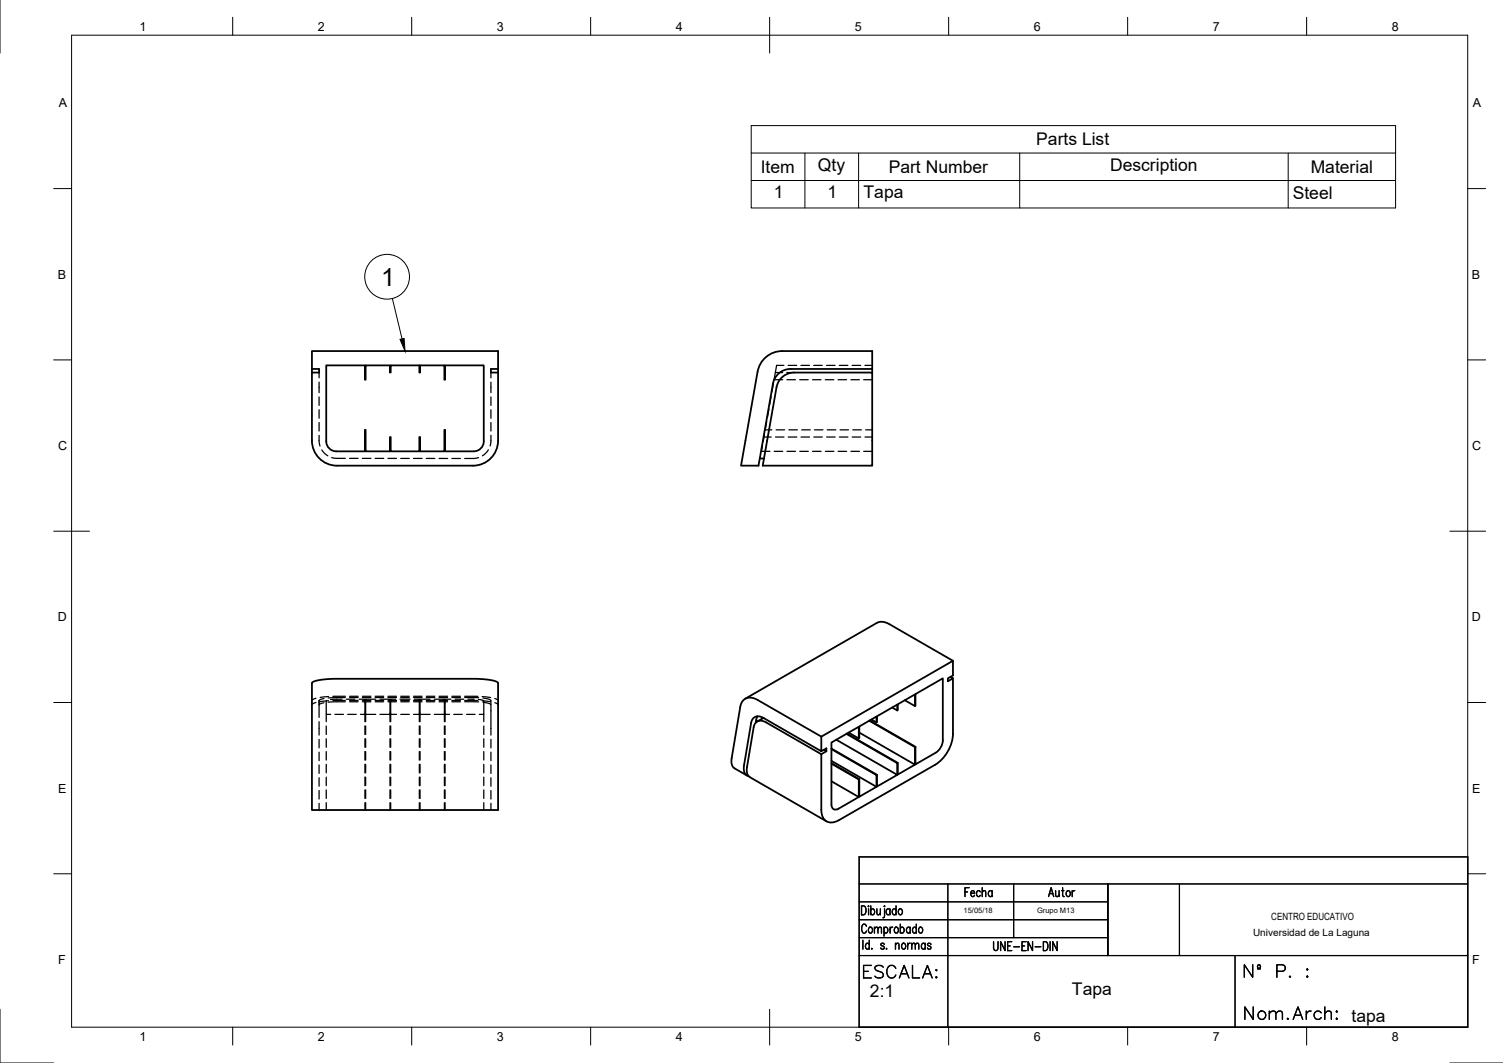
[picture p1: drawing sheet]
<svg xmlns="http://www.w3.org/2000/svg" width="420mm" height="297mm" viewBox="0 0 420 297" stroke-linecap="round" stroke-linejoin="round" font-family="sans-serif">
<!-- layer: Visible -->
<g fill="none" stroke="#000" stroke-width=".5">
<path d="M87.2 103.1v-5h52v6M87.2 103.1v1M87.2 104.1v19a7 7 0 0 0 7 7h38a7 7 0 0 0 7-7v-19M87.2 103.1h2v1h-2M91.2 102.1h10.8v4h.2v-4h6.8v2h.2v-2h8v2h.2v-2h6.8v4h.2v-4h10.8v21.2a2.8 2.8 0 0 1-2.8 2.8h-8v-6h-.2v6h-6.8v-4h-.2v4h-8v-4h-.2v4h-6.8v-6h-.2v6h-8a2.8 2.8 0 0 1-2.8-2.8zM139.2 103.1h-2v1h2M213.5 100.4a7 7 0 0 1 5.2-2.3h25.1v5h-22.8a5 5 0 0 0-4.9 4.1l-4.1 22.9h-4.8l4.6-26.2a7 7 0 0 1 1.7-3.5zM218.5 105.5a5 5 0 0 1 3.5-1.4h21.8v26h-30.6l3.9-21.9a5 5 0 0 1 1.4-2.7zM243.8 103.1v1M212.4 128.1h1.2M87.3 190.7l.8-.4 1.5-.3 4.4-.3h39.1l3.8 .3 2.1 .6 .2 .3v35.4h-52zM250.8 198.5v-1.6l-5.6 3.2-.2 1.8-1.4-.9"/>
<path d="M252.9 195.7l2.9 1.6 .1-3.3 7.7-4.4v17.3l-.2 1.1-.6 1.1-.8 .9-6.1 3.6v-4.9M255.8 197.3v-3.3l-4.8 2.8-.2 1.7-1.4-.8M265.7 189.1l.7 .5-1.4 .8v-.8l1.4-.9v-4.1l-17.8-10.2-1.3-.5a2.88 2.88 0 0 0-2.2 .2l-36.8 21.2M266.4 189.6v15.5a10.9 10.9 0 0 1-5 8.6l-26.9 15.5a3 3 0 0 1-3.5 .3 3 3 0 0 1-1.4-3.2v-15.5l-15.4-8.9a2.1 2.1 0 0 0-3.5 1.3l-1.9 11.1v1.4a1.93 1.93 0 0 0 .9 1.5l21.4 12.3M266.4 184.6l-36.8 21.2-17.8-10.2a2.94 2.94 0 0 0-3-.5 2.94 2.94 0 0 0-1.9 2.4l-2.4 14.4v1.3a1.94 1.94 0 0 0 .9 1.5l3.4 2M211.8 200.2l-.5 1.7M213.5 200.6l16.1 9.3v-4.1M213.5 200.6a2.1 2.1 0 0 0-3.5 1.4l-2.1 12.9a1.89 1.89 0 0 0 1.4 2M213.5 200.6l-1.8 1M230.3 209.5l.7 .4v-.8l-1.4 .8M231 209.9l-1.4 .9M232.4 218.3l7.7 4.4-5.7 3.3"/>
<path d="M232.4 213.4l7.7 4.4v4.9M232.4 213.2l7.8 4.5-.1 .1M232.4 212.6l12.6 7.3-4.8 2.7v-4.9M232.4 209.3l12.6 7.3v3.3M232.4 209.2l12.8 7.3-.2 .1M233.8 206.7l17 9.8-5.6 3.3v-3.3M236.6 205.1l14.2 8.2v3.2M236.8 205l14.2 8.2-.2 .1M240.1 206.4v-3.3l-7.7 4.4v17.3a1.21 1.21 0 0 0 .6 1.3 1.21 1.21 0 0 0 1.4-.1M240.2 204.7l15.6 9-4.8 2.7v-3.2M243 201.4l12.8 7.4v4.9M243.1 201.3l12.8 7.4-.1 .1"/>
<path d="M245 201.9v-1.7l-4.8 2.8-.1 3.4-2.9-1.7"/>
</g>
<!-- layer: Hidden -->
<g fill="none" stroke="#000" stroke-width=".35">
<path d="M89.2 106.8v2.9M89.2 104.1v1.5M89.2 110.9v2.4M89.2 114.5v2.4M89.2 118.1v2.3M137.2 110.9v2.4M137.2 114.5v2.4M137.2 118.1v2.3M137.2 104.1v1.5M137.2 106.8v2.9M214.3 117.8l-.4 2.4 1.9-.1M214.9 114.3l-.4 2.3"/>
<path d="M215.6 110.8l-.4 2.3M216.2 107.3l-.4 2.3M216.7 104.1h2.1M219.1 102.1h-2l-.7 4h2.4M220 104.1h2M220 106.1h2.4M220.3 102.1h2.4M223.6 106.1h2.3M223.9 102.1h2.4M227.1 106.1h2.4M227.5 102.1h2.4M230.7 106.1h2.4"/>
<path d="M231.1 102.1h2.3M234.3 106.1h2.4M234.6 102.1h2.4M237.9 106.1h2.3M238.2 102.1h2.4M241.4 106.1h2.4M241.8 102.1h2M89.2 121.6l.3 3M90 125.7l.8 1 .8 .7M92.7 127.9l1.3 .2h2.5M97.7 128.1h2.4M101.3 128.1h2.4"/>
<path d="M104.9 128.1h2.4M108.4 128.1h2.4M112 128.1h2.4M115.6 128.1h2.4M119.2 128.1h2.4M122.7 128.1h2.4M126.3 128.1h2.4M133.8 127.9l-1.2 .2h-2.7M136.5 125.7l-1.6 1.7M137.2 121.6l-.2 3M213.1 124.5l-.2 1.6h2.3M213.4 123.3v.1"/>
<path d="M213.6 122.1h2M213.7 121.3l-.3 2M216.4 126.1h2.4M216.8 122.1h2.4M217 120.1h2.3M220 126.1h2.4M220.4 122.1h2.3M220.5 120.1h2.4M223.6 126.1h2.4M223.9 122.1h2.4M224.1 120.1h2.4M227.2 126.1h2.3"/>
<path d="M227.5 122.1h2.4M227.7 120.1h2.4M230.7 126.1h2.4M231.1 122.1h2.4M231.3 120.1h2.3M234.3 126.1h2.4M234.7 122.1h2.3M234.8 120.1h2.4M237.9 126.1h2.4M238.2 122.1h2.4M238.4 120.1h2.4M241.4 126.1h2.4"/>
<path d="M241.8 122.1h2M242 120.1h1.8M88.3 195.1l-.8 .3-.3 .4M88.3 196.3l-.8 .3-.3 .4M89.2 195.8v4.7M89.2 195.8v1.2l.4-.4 1-.2M89.2 195.8h.1M90.6 195.2l-1 .3-.4 .3M91.2 199.6v2.1M91.2 195.8v3.8h1.2M91.9 194.6l-2.4 .3M91.9 195.8l-2.4 .3"/>
<path d="M93.6 199.6h2.4M94.1 194.9l-2.4 .1M94.1 196.1l-2.4 .1M94.2 194.9h2.3M94.2 196.1h2.3M95.6 195.4l-3.2 .1M96.5 194.6h-3.4M96.5 195.7l-3.4 .1M96.8 195.4h2.4M97.2 199.6h2.4M97.7 194.6h2.4M97.7 195.7h2.4"/>
<path d="M100.1 194.9h-2.4M100.1 196.1h-2.4M100.4 195.4h1.6v1h.2v-1h2.8M100.8 199.6h1.2v-.7h.2v.7h2.8M101.3 194.9h2.4M101.3 196.1h2.4M101.3 194.6h2.4M101.3 195.7h2.4M102 196.4v2.5M102 199.6v2.1M102.2 196.4v2.5M102.2 199.6v2.1"/>
<path d="M104.9 194.9h2.4M104.9 196.1h2.4M104.9 194.6h2.4M104.9 195.7h2.4M106.2 199.6h2.8v-.3h.2v.3h1.6M106.2 195.4h2.8v.7h.2v-.7h1.4M108.5 194.6h2.3M108.5 195.7h2.3M109 196.1v3.2M109 199.6v2.1M109.2 196.1v3.2M109.2 199.6v2.1"/>
<path d="M110.8 194.9h-2.4M110.8 196.1h-2.4M111.8 195.4h2.8M112 194.9h2.4M112 196.1h2.4M112 194.6h2.4M112 195.7h2.4M112 199.6h2.4M115.6 194.9h2.4M115.6 196.1h2.4M115.6 199.6h1.6v-.3h.2v.3M115.6 194.6h2.4"/>
<path d="M115.6 195.7h2.4M115.8 195.4h1.4v.7h.2v-.7h2.8M117.2 196.1v3.2M117.2 199.6v2.1M117.4 199.6h2.8M117.4 196.1v3.2M117.4 199.6v2.1M119.2 194.9h2.4M119.2 196.1h2.4M119.2 194.6h2.4M119.2 195.7h2.4M121.4 195.4h2.8v1h.2v-1h1.6"/>
<path d="M121.4 199.6h2.8v-.7h.2v.7h1.3M122.7 194.9h2.4M122.7 196.1h2.4M122.8 194.6h2.3M122.8 195.7h2.3M124.2 196.4v2.5M124.2 199.6v2.1M124.4 196.4v2.5M124.4 199.6v2.1M126.3 194.9h2.4M126.3 196.1h2.4M126.3 194.6h2.4"/>
<path d="M126.3 195.7h2.4M126.9 199.6h2.3M127.2 195.4h2.4M129.9 194.9l3.9 .1M129.9 196.1h3.9M129.9 194.6h3.7M129.9 195.7l3.7 .1M130.4 199.6h2.4M130.8 195.4h1.7M133.7 195.4l1.5 .5v3.7h-1.2M134.8 194.6l2.4 .3M134.8 195.8l2.4 .3"/>
<path d="M135 195.1l1.5 .2 .7 .4M135 196.2l1.5 .3 .7 .4M135.2 199.6v2.1M137.2 195.8v9.6M138.3 195.2l.9 .6M138.3 196.4l.9 .6M89.2 201.7v3.7M89.2 206.6v2.4M89.2 210.2v2.4M89.2 213.7v2.4M89.2 217.3v2.4M91.2 202.9v2.3"/>
<path d="M91.2 206.4v2.4M91.2 210v2.4M91.2 213.6v2.4M91.2 217.2v2.3M102 202.9v2.3M102 206.4v2.4M102 210v2.4M102 213.6v2.4M102 217.2v2.3M102.2 202.9v2.3M102.2 206.4v2.4M102.2 210v2.4"/>
<path d="M102.2 213.6v2.4M102.2 217.2v2.3M109 202.9v2.3M109 206.4v2.4M109 210v2.4M109 213.6v2.4M109 217.2v2.3M109.2 202.9v2.3M109.2 206.4v2.4M109.2 210v2.4M109.2 213.6v2.4M109.2 217.2v2.3"/>
<path d="M117.2 202.9v2.3M117.2 206.4v2.4M117.2 210v2.4M117.2 213.6v2.4M117.2 217.2v2.3M117.4 202.9v2.3M117.4 206.4v2.4M117.4 210v2.4M117.4 213.6v2.4M117.4 217.2v2.3M124.2 202.9v2.3M124.2 206.4v2.4"/>
<path d="M124.2 210v2.4M124.2 213.6v2.4M124.2 217.2v2.3M124.4 202.9v2.3M124.4 206.4v2.4M124.4 210v2.4M124.4 213.6v2.4M124.4 217.2v2.3M135.2 202.9v2.3M135.2 206.4v2.4M135.2 210v2.4M135.2 213.6v2.4"/>
<path d="M135.2 217.2v2.3M137.2 206.6v2.4M137.2 210.2v2.4M137.2 213.7v2.4M137.2 217.3v2.4M89.2 220.9v2.4M89.2 224.5v1.8M91.2 220.7v2.4M91.2 224.3v2M102 220.7v2.4M102 224.3v2M102.2 220.7v2.4"/>
<path d="M102.2 224.3v2M109 220.7v2.4M109 224.3v2M109.2 220.7v2.4M109.2 224.3v2M117.2 220.7v2.4M117.2 224.3v2M117.4 220.7v2.4M117.4 224.3v2M124.2 220.7v2.4M124.2 224.3v2M124.4 220.7v2.4"/>
<path d="M124.4 224.3v2M135.2 220.7v2.4M135.2 224.3v2M137.2 220.9v2.4M137.2 224.5v1.8"/>
</g>
<!-- layer: Border -->
<g fill="none" stroke="#000" stroke-width=".28">
<path d="M0 0v14.8M20 9.8h390.3v277.2h-390.3zM65 4.8v5M115.1 4.8v5M165.1 4.8v5M215.2 4.8v10M265.2 4.8v5M315.2 4.8v5M365.3 4.8v5M15 52.7h5M410.3 52.7h5M15 100.6h5"/>
<path d="M410.3 100.6h5M15 148.4h10M405.3 148.4h10M15 196.3h5M410.3 196.3h5M15 244.2h5M410.3 244.2h5M0 282v15h15M65 287v5M115.1 287v5M165.1 287v5M215.2 282v10"/>
<path d="M265.2 287v5M315.2 287v5M365.3 287v5M405.3 297h14.9"/>
</g>
<!-- layer: TitleBlock -->
<g fill="none" stroke="#000" stroke-width=".35">
<path d="M240.2 239.4h170.1v47.6h-170.1zM240.2 247h170.1M240.2 257h69.5M240.2 252h69.5M240.8 253.1h.7a1.52 1.52 0 0 1 0 2.5h-.7zM242.2 258.8a.7 .7 0 0 0-.9-.5 .7 .7 0 0 0-.4 .9v.6a.7 .7 0 0 0 .4 .9 .7 .7 0 0 0 .9-.6M242.8 253.1v.3zM242.8 254v1.6M243 259.2a.81 .81 0 0 1 1 .5 .81 .81 0 0 1-.5 1 .87 .87 0 0 1-.8-.6 .87 .87 0 0 1 .3-.9zM243.4 254.3l.2-.2a.81 .81 0 0 1 1 .5 .81 .81 0 0 1-.5 1l-.7-.3M243.4 253.1v2.5M244.4 259.6l.5-.5 .4 .1 .1 1.5"/>
<path d="M244.4 259.1v1.6M245.1 254l.1 1.5 .5 .1 .4-.5M245.4 259.6l.5-.5 .4 .1 .1 1.5M246.1 254v1.6M247.1 259.4l.2-.2a.81 .81 0 0 1 1 .6 .81 .81 0 0 1-.5 .9l-.7-.3M247.1 259.1v2.5M247.3 253.1v.3zM247.3 254v2l-.1 .3-.4 .2M248.8 254.3l-.2-.2a.81 .81 0 0 0-1 .5 .81 .81 0 0 0 .6 1l.6-.3M248.8 254v1.6M248.8 259.1v1.6M249.5 259.1a.65 .65 0 0 0-.7 .7"/>
<path d="M250.3 259.2a.81 .81 0 0 1 .9 .6 .81 .81 0 0 1-.5 .9 .86 .86 0 0 1-.8-.6 .86 .86 0 0 1 .4-.9zM250.5 254.3l-.2-.2a.81 .81 0 0 0-1 .5 .81 .81 0 0 0 .6 1l.6-.3M250.5 253.1v2.5M251.4 254.1a.81 .81 0 0 1 1 .5 .81 .81 0 0 1-.6 1 .86 .86 0 0 1-.7-.6 .86 .86 0 0 1 .3-.9zM251.7 259.4l.2-.2a.81 .81 0 0 1 .9 .6 .81 .81 0 0 1-.5 .9l-.6-.3M251.7 258.2v2.5M254.5 259.4l-.2-.2a.81 .81 0 0 0-1 .6 .81 .81 0 0 0 .5 .9l.7-.3M254.5 259.1v1.6M256.2 259.4l-.2-.2a.81 .81 0 0 0-1 .6 .81 .81 0 0 0 .5 .9l.7-.3M256.2 258.2v2.5M257 259.2a.81 .81 0 0 1 1 .5 .81 .81 0 0 1-.5 1 .86 .86 0 0 1-.8-.6 .86 .86 0 0 1 .3-.9zM265 247v40"/>
<path d="M269.8 249.2h.7M270.9 248h-1.1v2.5M271.4 249.6h1l-.1-.6a.81 .81 0 0 0-1 .5 .81 .81 0 0 0 .5 1l.6-.3M274 249.2l-.1-.2a.81 .81 0 0 0-1 .5 .81 .81 0 0 0 .5 1l.6-.3M274.6 249.3l.4-.4 .5 .1 .1 1.5M274.6 248v2.5M277.4 249.2l-.2-.2a.81 .81 0 0 0-1 .5 .81 .81 0 0 0 .5 1l.7-.3M277.4 248.9v1.6M283.4 247v15M293.1 250.5l.7-2.5 .8 2.5M293.4 249.7h.9M295.1 248.9l.1 1.5 .4 .1 .5-.4"/>
<path d="M296.1 248.9v1.6M296.8 248.9h.6M297.1 248v2.1v.3l.4 .1M298.3 249a.81 .81 0 0 1 1 .5 .81 .81 0 0 1-.6 1 .86 .86 0 0 1-.7-.6 .86 .86 0 0 1 .3-.9zM299.7 248.9v1.6M300.4 248.9a.65 .65 0 0 0-.7 .7M309.7 247v20M329.7 247v20M240.2 267h170.1M240.2 262h69.5M241.2 262.7v2.5M243 263.9l-.2-.2a.81 .81 0 0 0-1 .5 .81 .81 0 0 0 .6 1l.6-.3"/>
<path d="M243 262.7v2.5M243.7 265v.2l.1-.1M247.2 263.9a.51 .51 0 0 0-.5-.4 .51 .51 0 0 0-.5 .4l.3 .4 .6 .2 .1 .4a.51 .51 0 0 1-.5 .3 .51 .51 0 0 1-.5-.3M247.8 265v.2l.1-.1M250.3 264l.5-.4 .4 .1 .1 1.5M250.3 263.6v1.6M252.3 263.7a.81 .81 0 0 1 1 .5 .81 .81 0 0 1-.6 1 .86 .86 0 0 1-.7-.6 .86 .86 0 0 1 .3-.9zM253.7 263.6v1.6M254.4 263.6a.65 .65 0 0 0-.7 .7M254.9 264l.4-.4 .5 .1 .1 1.5M254.9 263.6v1.6M255.9 264l.4-.4 .5 .1 .1 1.5"/>
<path d="M258.6 263.9l-.1-.2a.81 .81 0 0 0-1 .5 .81 .81 0 0 0 .5 1l.6-.3M258.6 263.6v1.6M260.2 263.9a.51 .51 0 0 0-.4-.4 .51 .51 0 0 0-.5 .4l.2 .4 .7 .2v.4a.51 .51 0 0 1-.4 .3 .51 .51 0 0 1-.5-.3M277.7 263.1v1.8a.65 .65 0 0 0 .8 .7l.4-.3 .1-.4v-1.8M281 263.1v2.5l-1.3-2.5v2.5M281.7 264.3h.7M282.8 263.1h-1.1v2.5h1.1M283.4 264.6h1.6M285.7 264.3h.7M286.9 263.1h-1.2v2.5h1.2M288.6 263.1v2.5l-1.2-2.5v2.5M289.4 264.6h1.6"/>
<path d="M291.7 263.1h.6a1.52 1.52 0 0 1 0 2.5h-.6zM293.6 263.1v2.5M295.5 263.1v2.5l-1.2-2.5v2.5M345.2 267v20"/>
</g>
<path d="M240.2 247h170.1M240.2 257h69.5M240.2 252h69.5M265 247v40M283.4 247v15M309.7 247v20M329.7 247v20M240.2 267h170.1M240.2 262h69.5M345.2 267v20" fill="none" stroke="#000" stroke-width=".28"/>
<!-- layer: BOM -->
<g fill="none" stroke="#000" stroke-width=".28">
<path d="M210 35.1h180.1v23h-180.1zM210 42.8h180.1M210 50.4h180.1M225 42.8v15.3M240 42.8v15.3M285.1 42.8v15.3M360.1 42.8v15.3M109.7 83.4l2.7 11.3"/>
<circle cx="108.2" cy="77.3" r="6.3"/>
</g>
<path d="M111.8 94.8l1.2-.2 .2 3.5z" fill="#000" stroke="#000" stroke-width=".28"/>
<g font-size="7.1">
<text x="239.9" y="274.5">ESCALA:</text>
<text x="346.4" y="274.5">Nº P. :</text>
<text x="346.4" y="286.1">Nom.Arch:</text>
</g>
<text font-size="7" x="106.5" y="79.8">1</text>
<g font-size="4.9">
<text x="289.7" y="40.7">Parts List</text>
<text x="228.6" y="47.9">Qty</text>
<text x="310.3" y="47.9">Description</text>
<text x="212.7" y="48.3">Item</text>
<text x="248.4" y="48.3">Part Number</text>
<text x="366.4" y="48.3">Material</text>
<text x="216.3" y="55.5">1</text>
<text x="231.3" y="55.5">1</text>
<text x="241.4" y="55.4">Tapa</text>
<text x="361.4" y="55.5">Steel</text>
<text x="243.2" y="278.6">2:1</text>
<text x="299.7" y="278">Tapa</text>
<text x="377.8" y="285.5">tapa</text>
</g>
<g font-size="3.5">
<text x="39" y="8.6">1</text>
<text x="88.9" y="8.6">2</text>
<text x="138.9" y="8.6">3</text>
<text x="188.9" y="8.6">4</text>
<text x="239" y="8.6">5</text>
<text x="289" y="8.6">6</text>
<text x="339.1" y="8.6">7</text>
<text x="389.1" y="8.6">8</text>
<text x="16.4" y="30">A</text>
<text x="411.7" y="30">A</text>
<text x="16.2" y="77.9">B</text>
<text x="411.5" y="77.9">B</text>
<text x="16.3" y="125.7">C</text>
<text x="411.5" y="125.7">C</text>
<text x="16.2" y="173.6">D</text>
<text x="411.5" y="173.6">D</text>
<text x="16.3" y="221.5">E</text>
<text x="411.5" y="221.5">E</text>
<text x="16.3" y="269.4">F</text>
<text x="411.5" y="269.4">F</text>
<text x="39" y="290.8">1</text>
<text x="88.9" y="290.8">2</text>
<text x="138.9" y="290.8">3</text>
<text x="188.9" y="290.8">4</text>
<text x="239" y="290.8">5</text>
<text x="289" y="290.8">6</text>
<text x="339.1" y="290.8">7</text>
<text x="389.1" y="290.8">8</text>
</g>
<g font-size="2.8">
<text x="355.4" y="257">CENTRO EDUCATIVO</text>
<text x="350.3" y="261.5">Universidad de La Laguna</text>
</g>
<g font-size="2.1">
<text x="269.4" y="255">15/05/18</text>
<text x="289.9" y="255">Grupo M13</text>
</g>
</svg>
